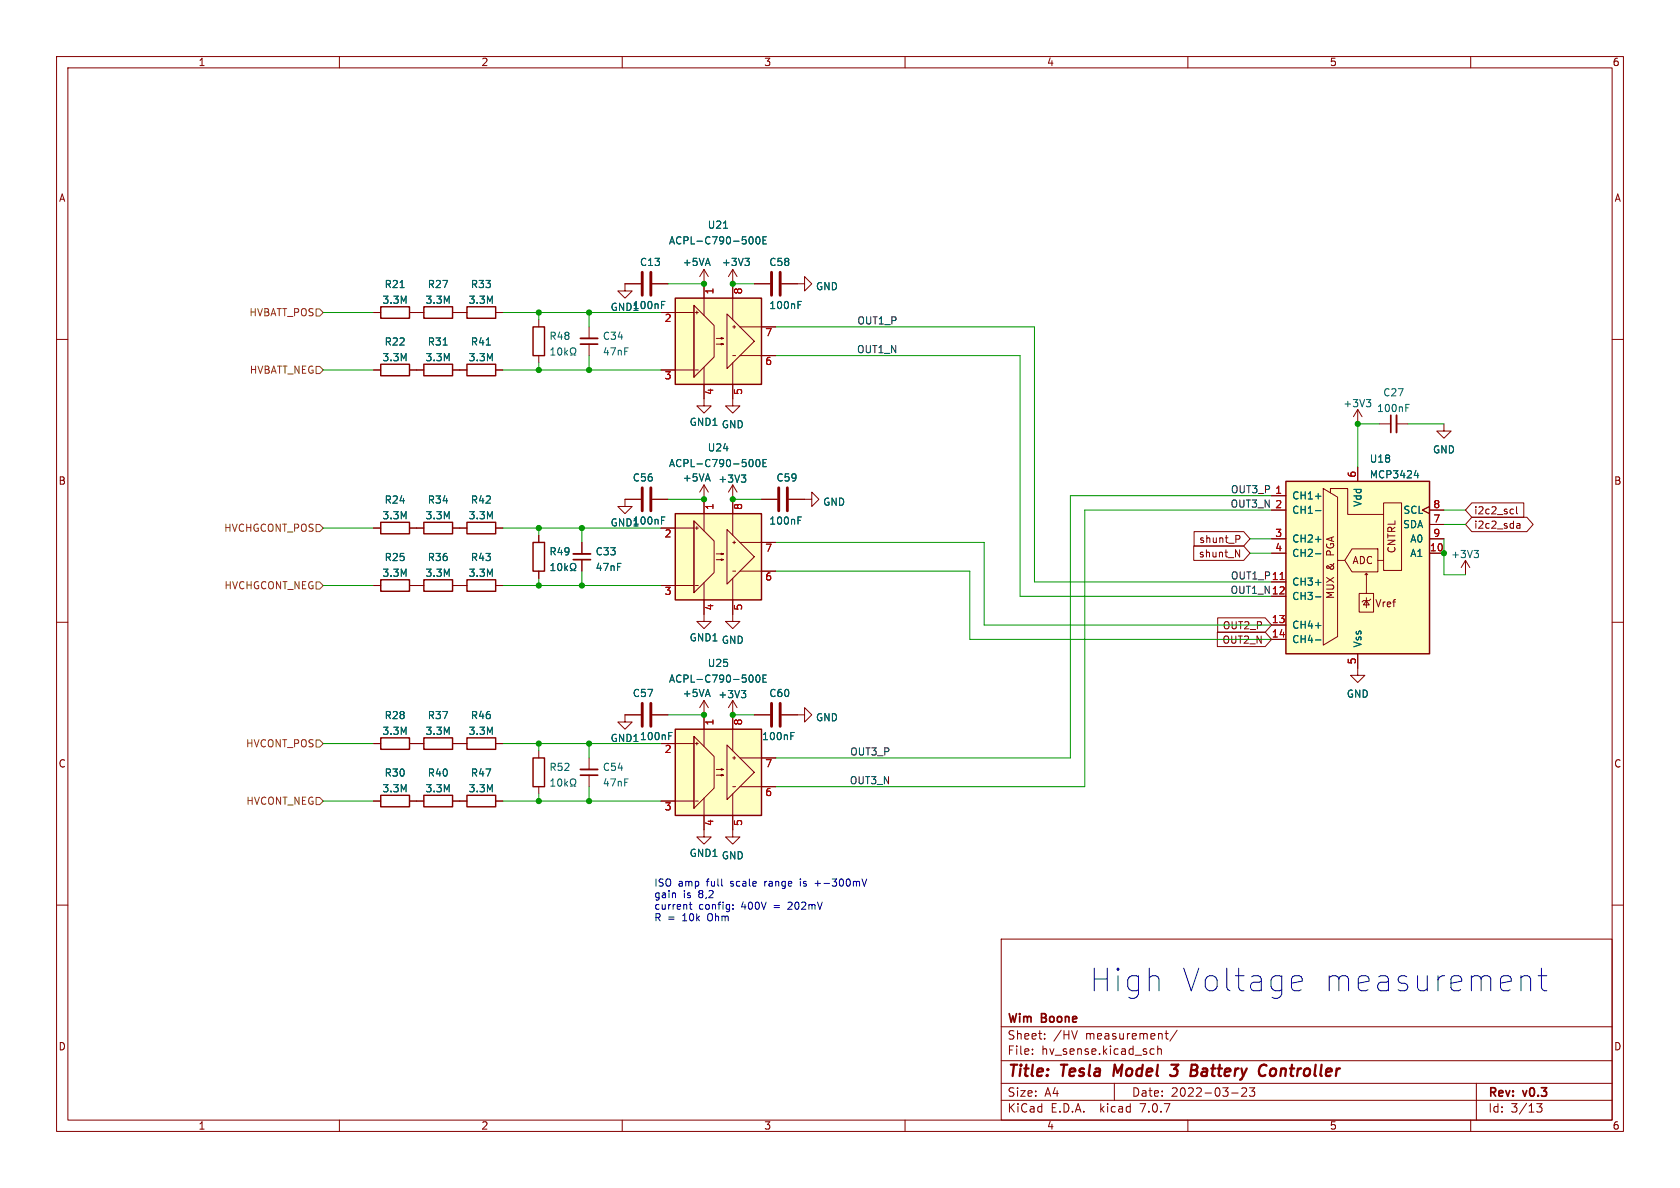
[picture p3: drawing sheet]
<svg xmlns="http://www.w3.org/2000/svg" width="297mm" height="210mm" viewBox="0 0 297 210" stroke-linecap="round" stroke-linejoin="round" font-family="sans-serif">
<g fill="none" stroke="#840000" stroke-width=".18">
<path d="M10 10h277v190h-277zM12 12h273v186h-273zM60 10v2M110 10v2M160 10v2M210 10v2M260 10v2M10 60h2M66 55.2h1.3M72.4 55.2h2.5M80 55.2h2.5M87.6 55.2h1.3"/>
<path d="M95.2 56.5v1.3M104.1 57.8v2M113.3 50.2h-2.8v1.2h1.3l-1.3 1.3-1.3-1.3h1.3M115.3 50.2h2.8M116.8 55.2h5.9M122.7 54l3.5 3.5v5.6l-3.5 3.6zM122.7 54v12.7M122.9 55.2h.5M123.2 55v.5M124.5 47.6l-.8 1.3M124.5 47.6v8.2M124.5 47.6l.7 1.3"/>
<path d="M126.6 59.8h1.3l-.4 .1v-.2l.4 .1M128.5 55.5l4.8 4.8-4.8 4.9zM129.5 47.6l-.7 1.3M129.5 47.6v8.9M129.5 47.6l.8 1.3M129.5 57.8h.5M129.8 57.5v.5M130.8 57.8h6.4M133.3 50.2h2.8M138.2 50.2h4v-1.3l1.3 1.3-1.3 1.2v-1.2M285 60h2M66 65.4h1.3"/>
<path d="M72.4 65.4h2.5M80 65.4h2.5M87.6 65.4h1.3M95.2 62.9v1.2M104.1 60.8v2.1M116.8 65.4h5.9M122.9 65.4h.5M124.5 64.9v6.9h1.2l-1.2 1.2-1.3-1.2h1.3M126.6 60.8h1.3l-.4 .2v-.3l.4 .1M129.5 64.1v7.7h1.3l-1.3 1.2-1.2-1.2h1.2M129.5 62.9h.5M130.8 62.9h6.4"/>
<path d="M240 72.4l-.7 1.3M240 72.4v2.5M240 72.4l.8 1.3M243.8 74.9h2.1M246.9 74.9h2M255.3 74.9v1.3h1.2l-1.2 1.3-1.3-1.3h1.3M66 93.3h1.3M72.4 93.3h2.5M80 93.3h2.5M87.6 93.3h1.3M95.2 94.6v1.3M102.9 95.9v2"/>
<path d="M102.9 98.9v2.1M113.3 88.3h-2.8v1.2h1.3l-1.3 1.3-1.3-1.3h1.3M115.3 88.3h2.8M116.8 93.3h5.9M122.7 92.1l3.5 3.5v5.6l-3.5 3.6zM122.7 92.1v12.7M122.9 93.3h.5M123.2 93.1v.5M124.5 85.7v8.2M124.5 85.7l-.8 1.3M124.5 85.7l.7 1.3M126.6 98.9h1.3l-.4 .2v-.3l.4 .1"/>
<path d="M126.6 97.9h1.3l-.4 .1v-.2l.4 .1M128.5 93.6l4.8 4.8-4.8 4.9zM129.5 85.7v8.9M129.5 85.7l-.7 1.3M129.5 85.7l.8 1.3M129.5 95.9h.5M129.8 95.6v.5M130.8 95.9h6.4M134.6 88.3h2.8M139.4 88.3h4.1v-1.3l1.3 1.3-1.3 1.2v-1.2M211 96.5h8.9l1.1 1.3-1.1 1.3h-8.9zM211.1 94h8.8l1.1 1.3-1.1 1.2h-8.8z"/>
<path d="M218.4 97.2l.7 1.3v-1.3M218.5 94.7h.5l.2 .2-.1 .4h-.6M224.8 87.6h2.5M224.8 97.8h2.5M224.8 90.2h2.5M224.8 95.3h2.5M233.9 86.4l2.6 1.5v24.6l-2.6 1.5zM235.2 87.1v-.7h3.1v4.5h6.3M236.5 99.1h1.2M239 97h4.6v4.1h-4.6l-1.3-2zM240 82.6v2.5M243.6 99.1h1"/>
<path d="M244.6 88.9h3.2v11.9h-3.2zM252.7 89.5l-1.2 .7 1.2 .6M252.7 97.8h2.6M252.7 90.2h2.6M252.7 95.3h2.6M252.7 92.7h2.6M259.1 99.1l-.8 1.2M259.1 99.1v2.5M259.1 99.1l.7 1.2M260.2 91.4h9.7l1.1 1.3-1.1 1.3h-9.7l-1.1-1.3zM260.2 88.9h9.2v2.5h-9.2l-1.1-1.2zM267.2 90l.4 .1"/>
<path d="M267.6 90.8h-.4M268.1 93.2l.2 .2 .4-.1M268.1 89.6v1.1l.2 .1M268.2 92.6h.5v.8M268.7 92.8l-.4 .1-.2 .2M10 110h2M66 103.5h1.3M72.4 103.5h2.5M80 103.5h2.5M87.6 103.5h1.3M95.2 101v1.2M116.8 103.5h5.9"/>
<path d="M122.9 103.5h.5M124.5 103v6.9h1.2l-1.2 1.2-1.3-1.2h1.3M129.5 102.2v7.7h1.3l-1.3 1.2-1.2-1.2h1.2M129.5 101h.5M130.8 101h6.4M215.2 111.8h8.5l1.1 1.2-1.1 1.3h-8.5zM215.3 109.2h8.4l1.1 1.3-1.1 1.3h-8.4zM224.8 102.9h2.5M224.8 105.4h2.5M224.8 110.5h2.5M224.8 113h2.5M240 115.6v3.8h1.3l-1.3 1.3-1.2-1.3h1.2"/>
<path d="M240.3 104.9h2.5v3.3h-2.5zM241.3 101.6l.3-.3v3.6M241.6 106.2l.5 .7h-1.1zM241.6 105.7v1.7M241.6 101.3l.2 .3M242.3 105.9l-.2 .3h-1.1l-.2 .2M285 110h2M66 131.4h1.3M72.4 131.4h2.5M80 131.4h2.5M87.6 131.4h1.3M95.2 132.7v1.3"/>
<path d="M95.2 139.1v1.2M104.1 134v2M104.1 137v2.1M113.3 126.4h-2.8v1.2h1.3l-1.3 1.3-1.3-1.3h1.3M115.3 126.4h2.8M116.8 131.4h5.9M122.7 130.2l3.5 3.5v5.6l-3.5 3.6zM122.7 130.2v12.7M122.9 131.4h.5M123.2 131.2v.5M124.5 123.8v8.2M124.5 123.8l-.8 1.3"/>
<path d="M124.5 123.8l.7 1.3M126.6 137h1.3l-.4 .2v-.3l.4 .1M126.6 136h1.3l-.4 .1v-.2l.4 .1M128.5 131.7l4.8 4.8-4.8 4.9zM129.5 123.8v8.9M129.5 139.1h.5M129.5 134h.5M129.5 123.8l-.7 1.3M129.5 123.8l.8 1.3M129.8 133.7v.5M130.8 139.1h6.4M130.8 134h6.4"/>
<path d="M133.3 126.4h2.8M138.2 126.4h4v-1.3l1.3 1.3-1.3 1.2v-1.2M10 160h2M66 141.6h1.3M72.4 141.6h2.5M80 141.6h2.5M87.6 141.6h1.3M116.8 141.6h5.9M122.9 141.6h.5M124.5 141.1v6.9h1.2l-1.2 1.2-1.3-1.2h1.3M129.5 140.3v7.7h1.3l-1.3 1.2-1.2-1.2h1.2M285 160h2"/>
<path d="M177 166h108v32h-108zM60 198v2M110 198v2M160 198v2M177 194.5h108M177 191.5h108M177 187.5h108M177 181.5h108M182.5 186.3v.1M182.5 185.5v.1M184.7 183.6v.1M184.7 182.8v.1"/>
<path d="M190.5 182.2l-.5 1.5M197 191.5v3M203.5 186.3h.5M203.5 185.5h.5M204.7 185.5l.2-.1 .3 .1 .1 .9M204.7 184.9v1.5M206 182.7h.5M206.2 182.2v1.3l.3 .2M208.1 182.1l-1.3 2M210 198v2M217.7 193.2h1.2M220.3 192.4v.5l-.8 .9h.9"/>
<path d="M221.8 192.3l-.5 .6 .4 .1v.7l-.2 .1h-.4l-.2-.1M260 198v2M261 191.5v6.5M271.7 195.1h.9l-.5 .6 .4 .1v.7l-.2 .1-.6-.1"/>
</g>
<path d="M197.1 188.2l-.3 2M207.1 188.2h1.2l-.7 .8 .4 .1M208 190l-.3 .2-.8-.1M210.7 188.2h.7a.49 .49 0 0 1 .3 .5 .49 .49 0 0 1-.5 .5l.3 .1a.58 .58 0 0 1-.3 .9M223.6 188.2l.3 .2M225.3 188.9a.62 .62 0 0 0-.7 .4v.7a.52 .52 0 0 0 .7 .1" fill="none" stroke="#840000" stroke-width=".4"/>
<path d="M113.5 48.1v4.1M115.1 48.1v4.1M136.4 48.1v4.1M137.9 48.1v4.1M113.5 86.2v4.1M115.1 86.2v4.1M137.7 86.2v4.1M139.2 86.2v4.1M113.5 124.3v4.1M115.1 124.3v4.1M136.4 124.3v4.1M137.9 124.3v4.1" fill="none" stroke="#840000" stroke-width=".51"/>
<g fill="none" stroke="#006464" stroke-width=".18">
<path d="M70.7 50.8h.8M117 53.9h.4M117 53.3h.6M127.9 40.3h.7M131.7 45.7h.8l-.5 .4M132.2 46.1l.3 .3v.3l-.3 .2M132.7 41.9a.68 .68 0 0 1 .5 .6 .68 .68 0 0 1-.5 .6M133.7 42l.2-.1a.68 .68 0 0 1 .5 .6 .68 .68 0 0 1-.5 .6l-.2-.1-.1-.4zM134.9 42.5h.4M135.5 41.9h-.6v1.2h.6M141.1 53.9h.4M141.1 53.3h.6"/>
<path d="M78.3 61h.8M86 61h.7M97.4 62.8h.7M97.4 61.9l.3-.4v1.3M98.7 61.6l.2-.1a.68 .68 0 0 1 .4 .6 .68 .68 0 0 1-.4 .7l-.2-.1-.1-.4zM99.9 61.5v1.3M100 62.3l.3 .5M100.3 61.9l-.4 .5M100.8 62.8h.3v-.3a.54 .54 0 0 1-.2-.7 .54 .54 0 0 1 .7-.2 .58 .58 0 0 1-.1 .9v.3h.3M241.5 70.6h.8l-.4 .5M242.1 71.1l.2 .3v.3l-.2 .2M248.5 72.1h.5"/>
<path d="M248.5 71.5h.6M97.4 100l.3-.4v1.3M98.7 99.7l.2-.1a.68 .68 0 0 1 .4 .6 .68 .68 0 0 1-.4 .7l-.2-.1-.1-.4zM99.9 99.6v1.3M105.8 99.5l-.3 .9h.8M106.7 99.6h.8l-.5 1.3M109.8 99.6h-.6v1.3M117 92h.4M117 91.4h.6M131.1 84h.7l-.4 .5M131.6 84.5l.2 .2v.3l-.2 .2M132.7 81.2a.68 .68 0 0 1 .5 .7 .68 .68 0 0 1-.5 .6"/>
<path d="M133.7 81.3l.2-.1a.68 .68 0 0 1 .5 .7 .68 .68 0 0 1-.5 .6l-.2-.1-.1-.4zM134.9 81.8h.4M135.5 81.2h-.6v1.3h.6M141.1 92h.4M141.1 91.4h.6M232.6 87.7h.9M232.6 90.3h.9M232.6 95.3h.9M232.6 97.9h.9M250 84.1h.8M250.6 83.6v.9M260.6 97.3h.8l-.4 .5"/>
<path d="M261.1 97.8l.3 .2v.3l-.3 .3M97.4 100.9h.7M100 100.4l.3 .5M100.3 100l-.4 .5M100.8 100.9h.3v-.3a.54 .54 0 0 1-.2-.7 .54 .54 0 0 1 .7-.2 .58 .58 0 0 1-.1 .9v.3h.3M106.2 100v.9M108 100v.9M108 100.1l.2-.1 .3 .1 .1 .8M109.2 100.2h.4M132.7 119.3a.68 .68 0 0 1 .5 .7 .68 .68 0 0 1-.5 .6M133.7 119.4l.2-.1a.68 .68 0 0 1 .5 .7 .68 .68 0 0 1-.5 .6l-.2-.1-.1-.4zM134.9 119.9h.4"/>
<path d="M135.5 119.3h-.6v1.3h.6M232.6 103h.9M232.6 105.5h.9M232.6 110.6h.9M232.6 113.1h.9M97.4 138.1l.3-.4v1.3M97.4 139h.7M98.7 137.8l.2-.1a.68 .68 0 0 1 .4 .6 .68 .68 0 0 1-.4 .7l-.2-.1-.1-.4zM99.9 137.7v1.3M100 138.5l.3 .5M100.3 138.1l-.4 .5M100.8 139h.3v-.3a.54 .54 0 0 1-.2-.7 .54 .54 0 0 1 .7-.2 .58 .58 0 0 1-.1 .9v.3h.3"/>
<path d="M118.2 130.1h.4M118.2 129.5h.6M131.1 122.1h.7l-.4 .5M131.6 122.6l.2 .2v.3l-.2 .2M139.8 130.1h.4M139.8 129.5h.6"/>
</g>
<g fill="none" stroke="#840000" stroke-width=".25">
<path d="M67.3 54.2h5.1v2.1h-5.1zM74.9 54.2h5.1v2.1h-5.1zM82.5 54.2h5.1v2.1h-5.1zM94.2 57.8h2.1v5.1h-2.1zM119.4 52.7h15.2v15.2h-15.2zM67.3 64.4h5.1v2h-5.1zM74.9 64.4h5.1v2h-5.1zM82.5 64.4h5.1v2h-5.1zM67.3 92.3h5.1v2.1h-5.1zM74.9 92.3h5.1v2.1h-5.1zM82.5 92.3h5.1v2.1h-5.1zM94.2 95.9h2.1v5.1h-2.1z"/>
<path d="M119.4 90.8h15.2v15.2h-15.2zM227.3 85.1h25.4v30.5h-25.4zM67.3 102.5h5.1v2h-5.1zM74.9 102.5h5.1v2h-5.1zM82.5 102.5h5.1v2h-5.1zM67.3 130.4h5.1v2.1h-5.1zM74.9 130.4h5.1v2.1h-5.1zM82.5 130.4h5.1v2.1h-5.1zM94.2 134h2.1v5.1h-2.1zM119.4 128.9h15.2v15.2h-15.2zM67.3 140.6h5.1v2h-5.1zM74.9 140.6h5.1v2h-5.1z"/>
<path d="M82.5 140.6h5.1v2h-5.1z"/>
</g>
<path d="M102.6 59.8h3.1M246.9 73.4v3.1M101.3 97.9h3.1M102.6 136h3.1" fill="none" stroke="#840000" stroke-width=".33"/>
<path d="M102.6 60.8h3.1M245.9 73.4v3.1M101.3 98.9h3.1M102.6 137h3.1" fill="none" stroke="#840000" stroke-width=".3"/>
<g fill="#ffffc2" stroke="#ffffc2" stroke-width=".18">
<path d="M119.4 128.9h15.2v15.2h-15.2z"/>
<path d="M119.4 90.8h15.2v15.2h-15.2z"/>
<path d="M227.3 85.1h25.4v30.5h-25.4z"/>
<path d="M119.4 52.7h15.2v15.2h-15.2z"/>
</g>
<path d="M226.3 102.5h.7" fill="none" stroke="#a90000" stroke-width=".18"/>
<path d="M55.9 54.6h.6l.6 .6-.6 .7h-.6zM55.9 64.8h.6l.6 .6-.6 .6h-.6zM55.9 92.7h.6l.6 .6-.6 .7h-.6zM55.9 102.9h.6l.6 .6-.6 .6h-.6zM55.9 130.8h.6l.6 .6-.6 .7h-.6zM55.9 141h.6l.6 .6-.6 .6h-.6z" fill="none" stroke="#725600" stroke-width=".18"/>
<g fill="none" stroke="#0000c2" stroke-width=".18">
<path d="M119.4 157.9v.8M121.8 159.9h.5M122 159.5v1.1l.3 .1M129.6 160v.1M141.5 155.4v.1M141.5 155.8v.8M144.1 156.2h1M152.4 155.4l.4 1.2 .4-1.2M129.6 160.6v.1M228.9 172.5h.7l.4 .2 .2 .4v.3l-1.9 .4M230 175l-.4 .1h-.7M269.1 172.7l.4-.2h.5l.4 .2 .2 .4v2"/>
<path d="M271.9 172.5h1.6M272.5 171.1v3.5l.2 .4 .4 .1h.4"/>
</g>
<g fill="none" stroke="#009600" stroke-width=".18">
<path d="M57.1 55.2h8.9M88.9 55.2h27.9M95.2 55.2v1.3M104.1 55.2v2.6M118.1 50.2h6.4M129.5 50.2h3.8M137.2 57.8h45.7v45.1h41.9M57.1 65.4h8.9M88.9 65.4h27.9M95.2 64.1v1.3M104.1 62.9v2.5M137.2 62.9h43.1v42.5h44.5"/>
<path d="M243.8 74.9h-3.8v7.7M248.9 74.9h6.4M57.1 93.3h8.9M88.9 93.3h27.9M95.2 93.3v1.3M102.9 93.3v2.6M118.1 88.3h6.4M129.5 88.3h5.1M137.2 95.9h36.8v14.6h50.8M221 97.8h3.8M221 95.3h3.8M224.8 90.2h-33v48.9h-54.6"/>
<path d="M224.8 87.6h-35.6v46.4h-52M255.3 92.7h3.8M255.3 90.2h3.8M255.3 95.3v6.3h3.8M57.1 103.5h8.9M88.9 103.5h27.9M95.2 102.2v1.3M102.9 101v2.5M137.2 101h34.2v12h53.4M57.1 131.4h8.9M88.9 131.4h27.9M95.2 131.4v1.3"/>
<path d="M104.1 131.4v2.6M104.1 139.1v2.5M118.1 126.4h6.4M129.5 126.4h3.8M57.1 141.6h8.9M88.9 141.6h27.9M95.2 140.3v1.3"/>
</g>
<g fill="#009600" stroke="#009600" stroke-width=".18">
<circle cx="95.2" cy="65.4" r=".46"/>
<circle cx="95.2" cy="55.2" r=".46"/>
<circle cx="104.1" cy="55.2" r=".46"/>
<circle cx="104.1" cy="65.4" r=".46"/>
<circle cx="129.5" cy="50.2" r=".46"/>
<circle cx="129.5" cy="126.4" r=".46"/>
<circle cx="124.5" cy="126.4" r=".46"/>
<circle cx="95.2" cy="131.4" r=".46"/>
<circle cx="104.1" cy="131.4" r=".46"/>
<circle cx="104.1" cy="141.6" r=".46"/>
<circle cx="95.2" cy="141.6" r=".46"/>
<circle cx="240" cy="74.9" r=".46"/>
<circle cx="255.3" cy="97.8" r=".46"/>
<circle cx="102.9" cy="93.3" r=".46"/>
<circle cx="95.2" cy="103.5" r=".46"/>
<circle cx="95.2" cy="93.3" r=".46"/>
<circle cx="102.9" cy="103.5" r=".46"/>
<circle cx="124.5" cy="50.2" r=".46"/>
<circle cx="124.5" cy="88.3" r=".46"/>
<circle cx="129.5" cy="88.3" r=".46"/>
</g>
<g font-size="5.6" fill="#0000c2">
<text x="192.4" y="175.6">High</text>
<text x="208.4" y="175.6">Voltage</text>
<text x="233.2" y="175.6">measurement</text>
</g>
<g font-size="2.8" fill="#840000">
<text x="178" y="190.9">Title:</text>
<text x="187.7" y="190.9">Tesla</text>
<text x="197.7" y="190.9">Model</text>
<text x="208.7" y="190.9">3</text>
<text x="212.9" y="190.9">Battery</text>
<text x="225.8" y="190.9">Controller</text>
</g>
<g font-size="2.1" fill="#840000">
<text x="178" y="184">Sheet:</text>
<text x="178" y="181.2">Wim</text>
<text x="184.2" y="181.2">Boone</text>
<text x="186.2" y="184">/HV</text>
<text x="192" y="184">measurement/</text>
<text x="178" y="186.7">File:</text>
<text x="184.1" y="186.7">hv_sense.kicad_sch</text>
<text x="178" y="196.9">KiCad</text>
<text x="178" y="194.1">Size:</text>
<text x="184.7" y="194.1">A4</text>
<text x="185.7" y="196.9">E.D.A.</text>
<text x="194.6" y="196.9">kicad</text>
<text x="200" y="194.1">Date:</text>
<text x="201.8" y="196.9">7.0.7</text>
<text x="207" y="194.1">2022-03-23</text>
<text x="263" y="194.3">Rev:</text>
<text x="263" y="196.9">Id:</text>
<text x="267.1" y="196.9">3/13</text>
<text x="269.4" y="194.3">v0.3</text>
</g>
<g font-size="1.8" fill="#840000">
<text x="35" y="11.9">1</text>
<text x="85" y="11.9">2</text>
<text x="135" y="11.9">3</text>
<text x="185" y="11.9">4</text>
<text x="235" y="11.9">5</text>
<text x="285" y="11.9">6</text>
<text x="10.3" y="35.9">A</text>
<text x="285.3" y="35.9">A</text>
<text x="10.3" y="85.9">B</text>
<text x="285.3" y="85.9">B</text>
<text x="260.5" y="93.7">i2c2_sda</text>
<text x="260.5" y="91.1">i2c2_scl</text>
<text x="211.8" y="98.7">shunt_N</text>
<text x="211.9" y="96.2">shunt_P</text>
<text x="236.1" y="100.8" transform="rotate(-90 236.1 100.8)">&amp;</text>
<text x="236.1" y="98.1" transform="rotate(-90 236.1 98.1)">PGA</text>
<text x="239" y="99.9">ADC</text>
<text x="246.9" y="97.9" transform="rotate(-90 246.9 97.9)">CNTRL</text>
<text x="236.1" y="106" transform="rotate(-90 236.1 106)">MUX</text>
<text x="243" y="107.6">Vref</text>
<text x="216" y="114">OUT2_N</text>
<text x="216.1" y="111.4">OUT2_P</text>
<text x="10.3" y="135.9">C</text>
<text x="285.3" y="135.9">C</text>
<text x="10.3" y="185.9">D</text>
<text x="285.3" y="185.9">D</text>
<text x="35" y="199.9">1</text>
<text x="85" y="199.9">2</text>
<text x="135" y="199.9">3</text>
<text x="185" y="199.9">4</text>
<text x="235" y="199.9">5</text>
<text x="285" y="199.9">6</text>
</g>
<g font-size="1.8" fill="#006464">
<text x="125" y="40.6">U21</text>
<text x="113" y="47.2">C13</text>
<text x="118.2" y="43.4">ACPL-C790-500E</text>
<text x="120.6" y="47.2">+5VA</text>
<text x="127.5" y="47.2">+3V3</text>
<text x="135.9" y="47.2">C58</text>
<text x="67.5" y="53.9">3.3M</text>
<text x="67.9" y="51.1">R21</text>
<text x="75.1" y="53.9">3.3M</text>
<text x="75.5" y="51.1">R27</text>
<text x="82.8" y="53.9">3.3M</text>
<text x="83.1" y="51.1">R33</text>
<text x="144.2" y="51.5">GND</text>
<text x="107.8" y="55.2">GND1</text>
<text x="111.8" y="54.8">100nF</text>
<text x="135.9" y="54.8">100nF</text>
<text x="67.5" y="64.1">3.3M</text>
<text x="67.9" y="61.3">R22</text>
<text x="75.1" y="64.1">3.3M</text>
<text x="75.5" y="61.3">R31</text>
<text x="82.8" y="64.1">3.3M</text>
<text x="83.1" y="61.3">R41</text>
<text x="97" y="60.3">R48</text>
<text x="106.5" y="60.3">C34</text>
<text x="106.5" y="63">47nF</text>
<text x="244.4" y="70.3">C27</text>
<text x="121.8" y="75.5">GND1 GND</text>
<text x="237.4" y="72.2">+3V3</text>
<text x="243.4" y="73">100nF</text>
<text x="118.2" y="82.8">ACPL-C790-500E</text>
<text x="125" y="80">U24</text>
<text x="242.1" y="82">U18</text>
<text x="253.2" y="80.4">GND</text>
<text x="67.9" y="89.2">R24</text>
<text x="75.5" y="89.2">R34</text>
<text x="83.1" y="89.2">R42</text>
<text x="111.8" y="85.3">C56</text>
<text x="120.6" y="85.3">+5VA</text>
<text x="126.9" y="85.5">+3V3</text>
<text x="137.2" y="85.3">C59</text>
<text x="145.4" y="89.6">GND</text>
<text x="228.3" y="88.5">CH1+</text>
<text x="240.9" y="89.7" transform="rotate(-90 240.9 89.7)">Vdd</text>
<text x="242.1" y="84.8">MCP3424</text>
<text x="67.5" y="92">3.3M</text>
<text x="75.1" y="92">3.3M</text>
<text x="82.8" y="92">3.3M</text>
<text x="107.8" y="93.3">GND1</text>
<text x="111.8" y="92.9">100nF</text>
<text x="135.9" y="92.9">100nF</text>
<text x="228.3" y="91">CH1-</text>
<text x="247.9" y="93.6">SDA</text>
<text x="248" y="91">SCL</text>
<text x="67.9" y="99.4">R25</text>
<text x="75.5" y="99.4">R36</text>
<text x="83.1" y="99.4">R43</text>
<text x="97" y="98.4">R49</text>
<text x="105.2" y="98.4">C33</text>
<text x="228.3" y="96.1">CH2+</text>
<text x="228.3" y="98.7">CH2-</text>
<text x="249.2" y="98.7">A1</text>
<text x="249.2" y="96.1">A0</text>
<text x="256.4" y="98.9">+3V3</text>
<text x="67.5" y="102.2">3.3M</text>
<text x="75.1" y="102.2">3.3M</text>
<text x="82.8" y="102.2">3.3M</text>
<text x="228.3" y="103.7">CH3+</text>
<text x="228.3" y="106.3">CH3-</text>
<text x="121.8" y="113.6">GND1 GND</text>
<text x="228.3" y="111.4">CH4+</text>
<text x="228.3" y="113.9">CH4-</text>
<text x="125" y="118.1">U25</text>
<text x="240.9" y="114.6" transform="rotate(-90 240.9 114.6)">Vss</text>
<text x="111.8" y="123.4">C57</text>
<text x="118.2" y="120.9">ACPL-C790-500E</text>
<text x="120.6" y="123.4">+5VA</text>
<text x="126.9" y="123.6">+3V3</text>
<text x="135.9" y="123.4">C60</text>
<text x="238" y="123.5">GND</text>
<text x="67.5" y="130.1">3.3M</text>
<text x="67.9" y="127.3">R28</text>
<text x="75.1" y="130.1">3.3M</text>
<text x="75.5" y="127.3">R37</text>
<text x="82.8" y="130.1">3.3M</text>
<text x="83.1" y="127.3">R46</text>
<text x="107.8" y="131.4">GND1100nF</text>
<text x="134.6" y="131">100nF</text>
<text x="144.2" y="127.7">GND</text>
<text x="67.9" y="137.5">R30</text>
<text x="75.5" y="137.5">R40</text>
<text x="83.1" y="137.5">R47</text>
<text x="97" y="136.5">R52</text>
<text x="106.5" y="136.5">C54</text>
<text x="67.5" y="140.3">3.3M</text>
<text x="75.1" y="140.3">3.3M</text>
<text x="82.8" y="140.3">3.3M</text>
<text x="106.5" y="139.2">47nF</text>
<text x="121.8" y="151.7">GND1 GND</text>
</g>
<g font-size="1.8" fill="#a90000">
<text x="126.4" y="52.1" transform="rotate(-90 126.4 52.1)">1</text>
<text x="131.5" y="52.1" transform="rotate(-90 131.5 52.1)">8</text>
<text x="117.4" y="57.2">2</text>
<text x="135.2" y="59.8">7</text>
<text x="135.2" y="64.8">6</text>
<text x="117.4" y="67.4">3</text>
<text x="126.4" y="69.9" transform="rotate(-90 126.4 69.9)">4</text>
<text x="131.5" y="69.9" transform="rotate(-90 131.5 69.9)">5</text>
<text x="225.4" y="87.4">1</text>
<text x="225.4" y="89.9">2</text>
<text x="239.8" y="84.5" transform="rotate(-90 239.8 84.5)">6</text>
<text x="253.3" y="89.9">8</text>
<text x="117.4" y="95.3">2</text>
<text x="126.4" y="90.2" transform="rotate(-90 126.4 90.2)">1</text>
<text x="131.5" y="90.2" transform="rotate(-90 131.5 90.2)">8</text>
<text x="225.4" y="95">3</text>
<text x="253.3" y="92.5">7</text>
<text x="253.3" y="95">9</text>
<text x="135.2" y="97.9">7</text>
<text x="225.4" y="97.5">4</text>
<text x="252.7" y="97.5">10</text>
<text x="117.4" y="105.5">3</text>
<text x="135.2" y="102.9">6</text>
<text x="224.7" y="102.6">11</text>
<text x="224.7" y="105.2">12</text>
<text x="126.4" y="108" transform="rotate(-90 126.4 108)">4</text>
<text x="131.5" y="108" transform="rotate(-90 131.5 108)">5</text>
<text x="224.7" y="110.2">13</text>
<text x="224.7" y="112.8">14</text>
<text x="239.8" y="117.5" transform="rotate(-90 239.8 117.5)">5</text>
<text x="126.4" y="128.3" transform="rotate(-90 126.4 128.3)">1</text>
<text x="131.5" y="128.3" transform="rotate(-90 131.5 128.3)">8</text>
<text x="117.4" y="133.4">2</text>
<text x="135.2" y="136">7</text>
<text x="117.4" y="143.6">3</text>
<text x="135.2" y="141">6</text>
<text x="126.4" y="146.1" transform="rotate(-90 126.4 146.1)">4</text>
<text x="131.5" y="146.1" transform="rotate(-90 131.5 146.1)">5</text>
</g>
<g font-size="1.8" fill="#725600">
<text x="44" y="56.1">HVBATT_POS</text>
<text x="44.1" y="66.3">HVBATT_NEG</text>
<text x="39.5" y="94.2">HVCHGCONT_POS</text>
<text x="39.6" y="104.4">HVCHGCONT_NEG</text>
<text x="43.4" y="132.3">HVCONT_POS</text>
<text x="43.5" y="142.5">HVCONT_NEG</text>
</g>
<g font-size="1.8" fill="#0f0f0f">
<text x="151.5" y="57.4">OUT1_P</text>
<text x="151.4" y="62.5">OUT1_N</text>
<text x="217.5" y="89.8">OUT3_N 2</text>
<text x="217.5" y="87.3">OUT3_P 1</text>
<text x="217.5" y="105.1">OUT1_N 12</text>
<text x="217.5" y="102.5">OUT1_P 11</text>
<text x="150.2" y="133.6">OUT3_P</text>
<text x="150.1" y="138.7">OUT3_N</text>
</g>
<g font-size="1.8" fill="#0000c2">
<text x="115.6" y="156.8">ISO</text>
<text x="115.6" y="158.9">gain</text>
<text x="115.6" y="160.9">current</text>
<text x="119.9" y="156.8">amp</text>
<text x="120.8" y="158.9">is</text>
<text x="123.5" y="160.9">config:</text>
<text x="123.6" y="158.9">8,2</text>
<text x="125" y="156.8">full</text>
<text x="129.4" y="156.8">scale</text>
<text x="131.2" y="160.9">400V</text>
<text x="135.6" y="156.8">range</text>
<text x="137" y="160.9">=</text>
<text x="139.8" y="160.9">202mV</text>
<text x="142.1" y="156.8">is</text>
<text x="144.9" y="156.8">+-300mV</text>
<text x="115.6" y="162.9">R =</text>
<text x="120.8" y="162.9">10k</text>
<text x="125.4" y="162.9">Ohm</text>
</g>
</svg>
